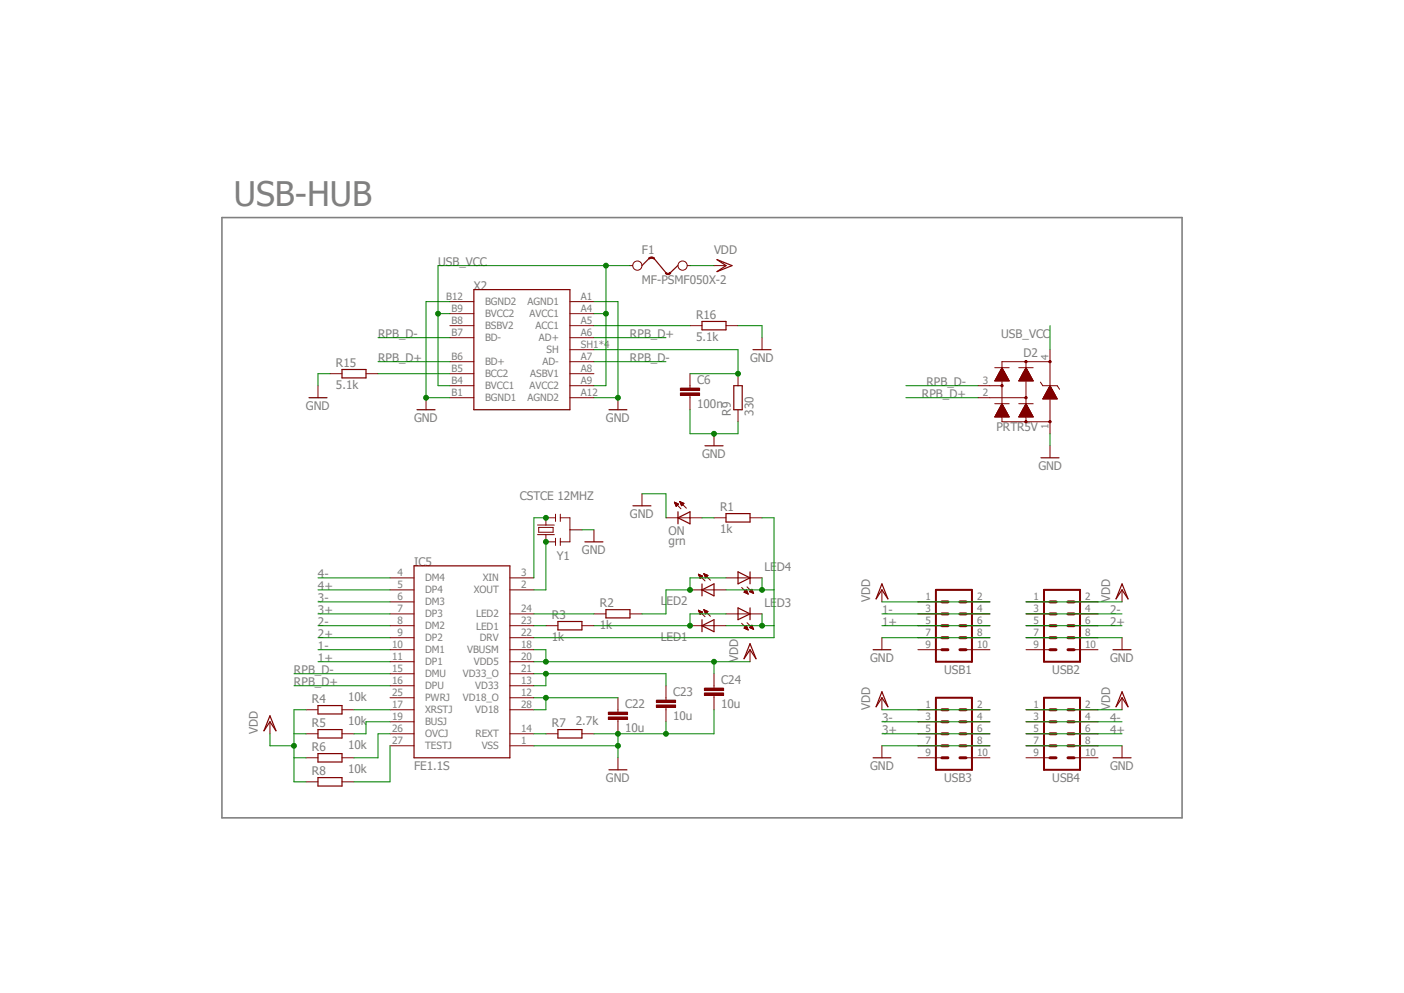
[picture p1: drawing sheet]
<svg xmlns="http://www.w3.org/2000/svg" width="297mm" height="210mm" viewBox="0 0 297 210" stroke-linecap="round" stroke-linejoin="round" font-family="sans-serif">
<path d="M46.9 46h203.2v127h-203.2z" fill="none" stroke="#808080" stroke-width=".34"/>
<path d="M198 124.8h7.6v15.2h-7.6zM220.9 124.8h7.6v15.2h-7.6zM198 147.6h7.6v15.2h-7.6zM220.9 147.6h7.6v15.2h-7.6z" fill="none" stroke="#800000" stroke-width=".42"/>
<g fill="none" stroke="#800000" stroke-width=".64">
<path d="M199.3 132.3h1.2M199.3 129.8h1.2M199.3 127.3h1.2M199.3 137.4h1.2M199.3 134.9h1.2M203.1 132.3h1.2M203.1 129.8h1.2M203.1 127.3h1.2M203.1 137.4h1.2M203.1 134.9h1.2M222.1 132.3h1.3M222.1 129.8h1.3"/>
<path d="M222.1 127.3h1.3M222.1 137.4h1.3M222.1 134.9h1.3M225.9 132.3h1.3M225.9 129.8h1.3M225.9 127.3h1.3M225.9 137.4h1.3M225.9 134.9h1.3M199.3 155.2h1.2M199.3 152.7h1.2M199.3 150.1h1.2M199.3 157.7h1.2"/>
<path d="M203.1 155.2h1.2M203.1 152.7h1.2M203.1 150.1h1.2M203.1 157.7h1.2M222.1 155.2h1.3M222.1 152.7h1.3M222.1 150.1h1.3M222.1 157.7h1.3M225.9 155.2h1.3M225.9 152.7h1.3M225.9 150.1h1.3M225.9 157.7h1.3"/>
<path d="M199.3 160.3h1.2M203.1 160.3h1.2M222.1 160.3h1.3M225.9 160.3h1.3"/>
</g>
<g fill="none" stroke="#800000" stroke-width=".21">
<path d="M82.5 127.3h5.1M82.5 129.8h5.1M82.5 132.3h5.1M82.5 134.9h5.1M82.5 137.4h5.1M82.5 124.8h5.1M82.5 122.2h5.1M82.5 140h5.1M107.9 129.8h5M107.9 132.3h5M107.9 134.9h5M107.9 137.4h5"/>
<path d="M107.9 124.8h5M107.9 122.2h5M107.9 140h5M186.6 134.9v2.5M194.2 127.3h5.1M194.2 129.8h5.1M194.2 132.3h5.1M194.2 134.9h5.1M194.2 137.4h5.1M204.3 127.3h5.1M204.3 129.8h5.1M204.3 132.3h5.1"/>
<path d="M204.3 134.9h5.1M204.3 137.4h5.1M217 127.3h5.1M217 129.8h5.1M217 132.3h5.1M217 134.9h5.1M217 137.4h5.1M227.2 127.3h5.1M227.2 129.8h5.1M227.2 132.3h5.1M227.2 134.9h5.1M227.2 137.4h5.1"/>
<path d="M237.4 134.9v2.5M82.5 150.1h5.1M82.5 152.7h5.1M82.5 155.2h5.1M82.5 157.7h5.1M82.5 147.6h5.1M82.5 145h5.1M82.5 142.5h5.1M107.9 150.1h5M107.9 155.2h5M107.9 157.7h5M107.9 147.6h5"/>
<path d="M107.9 145h5M107.9 142.5h5M115.5 155.2h2.5M123.1 155.2h2.5M130.7 150.1v.5M130.7 152.1v.6M186.6 157.7v2.6M194.2 150.1h5.1M194.2 152.7h5.1M194.2 155.2h5.1M194.2 157.7h5.1M204.3 150.1h5.1"/>
<path d="M204.3 152.7h5.1M204.3 155.2h5.1M204.3 157.7h5.1M217 150.1h5.1M217 152.7h5.1M217 155.2h5.1M217 157.7h5.1M227.2 150.1h5.1M227.2 152.7h5.1M227.2 155.2h5.1M227.2 157.7h5.1M237.4 157.7v2.6"/>
<path d="M130.7 160.3v2.5M194.2 160.3h5.1M204.3 160.3h5.1M217 160.3h5.1M227.2 160.3h5.1"/>
</g>
<path d="M87.6 119.7h20.3v40.6h-20.3zM184.7 137.4h3.8M235.5 137.4h3.8M118 154.3h5.1v1.8h-5.1zM128.8 162.8h3.8M184.7 160.3h3.8M235.5 160.3h3.8" fill="none" stroke="#800000" stroke-width=".25"/>
<path d="M128.7 151.6h4.1v.5h-4.1z" fill-rule="evenodd" fill="#800000"/>
<path d="M128.7 151.6h4.1v.5h-4.1z" fill="none" stroke="#800000" stroke-width=".21"/>
<path d="M128.7 150.6h4.1v.5h-4.1z" fill-rule="evenodd" fill="#800000"/>
<path d="M128.7 150.6h4.1v.5h-4.1zM130.7 147.6v2.5M130.7 152.7v2.5M140.9 147.6v.5M140.9 149.6v.5" fill="none" stroke="#800000" stroke-width=".21"/>
<path d="M138.9 149.1h4v.5h-4z" fill-rule="evenodd" fill="#800000"/>
<path d="M138.9 149.1h4v.5h-4z" fill="none" stroke="#800000" stroke-width=".21"/>
<path d="M138.9 148.1h4v.5h-4z" fill-rule="evenodd" fill="#800000"/>
<path d="M138.9 148.1h4v.5h-4zM140.9 145v2.6M140.9 150.1v2.6M151 145v.5M151 147.1v.5" fill="none" stroke="#800000" stroke-width=".21"/>
<path d="M149 146.6h4.1v.5h-4.1z" fill-rule="evenodd" fill="#800000"/>
<path d="M149 146.6h4.1v.5h-4.1z" fill="none" stroke="#800000" stroke-width=".21"/>
<path d="M149 145.5h4.1v.5h-4.1z" fill-rule="evenodd" fill="#800000"/>
<g fill="none" stroke="#800000" stroke-width=".21">
<path d="M113.7 111h3.6M113.7 113.1h3.6M114 111.5h3v1.1h-3zM115.5 113.1v1.5h2M117.5 109.5h-2v1.5M117.5 108.8v1.5M117.5 113.8v1.6M118.5 109.5h2.1v5.1h-2.1M118.5 108.8v1.5M118.5 113.8v1.6M120.6 112.1h2.5M125.6 112.1v2.5"/>
<path d="M135.8 104.4v2.6M140.9 109.5h7.6M142.7 106.2l1.4 1.4M142.7 106.2l.9 .4M142.7 106.2l.3 .9 .6-.5M142.7 106.3h.3M142.7 106.3h.1M142.7 106.4h.5M142.8 106.5h.6M142.8 106.6h.7M142.9 106.7h.5M142.9 106.8h.4"/>
<path d="M143 106.9h.3M143 107h.2M143 107.1h.1M143.8 106.1l1.4 1.4M143.8 106.1l.9 .4-.5 .5zM143.8 106.1h.1M143.8 106.2h.2M143.9 106.3h.3M143.9 106.3h.5M144 106.4h.7M144 106.6h.5M144 106.5h.6"/>
<path d="M144.1 106.7h.3M144.1 106.8h.3M144.1 106.9h.2M151 109.5h2.6M158.7 109.5h2.5M115.5 132.3h2.5M123.1 132.3h2.5M125.6 129.8h2.6M133.3 129.8h2.5M146 132.3h7.6M146 124.8h7.6M147.7 129.1l1.4 1.3"/>
<path d="M147.7 129.1h.1M147.7 129.1l.9 .4M147.7 129.1l.4 .9 .5-.5M147.7 121.5l1.4 1.4M147.7 121.5h.1M147.7 121.5l.9 .3-.5 .5zM147.8 129.2h.2M147.8 121.5h.2M147.8 129.3h.5M147.8 121.6h.4M147.9 129.4h.6M147.9 121.7h.5"/>
<path d="M147.9 129.5h.7M147.9 121.8h.7M148 129.5h.5M148 122h.5M148 121.9h.5M148 129.6h.4M148 122.1h.4M148 129.7h.3M148 122.2h.3M148.1 129.8h.2M148.1 129.9h.1M148.1 122.3h.1"/>
<path d="M148.9 128.9l1.4 1.4M148.9 128.9l.9 .4-.5 .5zM148.9 121.3l1.4 1.4M148.9 121.3l.9 .4-.5 .5zM148.9 121.4h.1M148.9 129h.2M148.9 121.5h.3M149 129.2h.5M149 129.1h.3M149 121.5h.4M149 129.3h.7M149 121.6h.6"/>
<path d="M149.1 129.4h.6M149.1 121.7h.6M149.1 129.5h.5M149.1 121.8h.5M149.1 129.5h.4M149.1 121.9h.5M149.2 129.6h.2M149.2 122h.3M149.2 129.7h.2M149.2 122.1h.2M149.3 129.8h.1M149.3 122.2h.1"/>
<path d="M153.6 129.8h7.6M153.6 122.2h7.6M156.9 131.8l1.4 1.4M156.9 124.2l1.4 1.4M157.4 132.8l.5-.5 .4 .9zM157.4 132.8h.7M157.4 125.3h.7M157.4 125.2h.7M157.5 132.9h.6M157.5 132.7h.6M157.5 125.1h.5M157.6 132.6h.4"/>
<path d="M157.6 125h.4M157.6 125.3h.6M157.7 133h.5M157.7 132.5h.3M157.7 124.9h.3M157.8 132.5h.1M157.8 124.8h.1M157.9 132.4h.1M157.9 125.4h.3M157.9 133.1h.3M157.9 124.8h.1M157.9 124.8l-.5 .5 .9 .3"/>
<path d="M157.9 124.8l.4 .8M158 131.7l1.4 1.4M158 124.1l1.4 1.4M158.1 125.6h.1M158.1 133.2h.1M158.5 132.7h.8M158.5 132.7l.9 .4M158.5 132.7l.5-.5 .4 .9M158.5 125.1h.8M158.6 132.6h.6M158.6 125h.6M158.7 125.2h.6"/>
<path d="M158.7 137.4v2.6M158.7 132.5h.5M158.7 132.8h.6M158.7 124.9h.5M158.8 132.5h.3M158.8 124.8h.3M158.9 132.4h.2M158.9 125.3h.4M158.9 124.8h.2M159 132.9h.3M159 132.3h.1M159 124.7h.1"/>
<path d="M159 124.6l-.5 .5 .9 .4M159 124.6l.4 .9M159.1 125.3h.2M159.1 133h.3M159.3 125.4h.1M159.3 133.1h.1M57.1 152.7v2.5M64.7 150.1h2.6M64.7 155.2h2.6M72.3 150.1h2.6M72.3 155.2h2.6M149 145.5h4.1v.5h-4.1z"/>
<path d="M151 142.5v2.5M151 147.6v2.5M64.7 160.3h2.6M64.7 165.4h2.6M72.3 160.3h2.6M72.3 165.4h2.6"/>
</g>
<g fill="none" stroke="#800000" stroke-width=".25">
<path d="M137.3 54.7l-1.5 1.5M138.3 54.7l2.6 3M143.4 56.2l-1.6 1.5M123.7 114.6h3.9M133.9 107h3.8M143.4 109.5l2.6-1.3v2.6zM143.4 108.2v2.6M153.6 108.6h5.1v1.8h-5.1zM118 131.4h5.1v1.8h-5.1zM128.2 128.9h5.1v1.8h-5.1zM148.5 132.3l2.5-1.2v2.5zM148.5 123.5v2.5"/>
<path d="M148.5 131.1v2.5M148.5 124.8l2.5-1.3v2.5zM156.1 128.6l2.6 1.2-2.6 1.3zM156.1 120.9l2.6 1.3-2.6 1.3zM158.7 120.9v2.6M158.7 128.6v2.5M158.7 136.1l1.2 3.2-1.2-1.9-1.3 1.9zM57.1 151.4l1.3 3.2-1.3-1.9-1.3 1.9zM67.3 149.2h5v1.8h-5zM67.3 154.3h5v1.8h-5zM67.3 159.4h5v1.8h-5zM67.3 164.5h5v1.7h-5z"/>
</g>
<path d="M137.2 54.6l.6-.2v.2l-.4 .2z" fill-rule="evenodd" fill="#800000"/>
<path d="M137.2 54.6l.6-.2v.2l-.4 .2z" fill="none" stroke="#800000" stroke-width=".21"/>
<path d="M137.8 54.4l.7 .2-.2 .2-.5-.2z" fill-rule="evenodd" fill="#800000"/>
<path d="M137.8 54.4l.7 .2-.2 .2-.5-.2z" fill="none" stroke="#800000" stroke-width=".21"/>
<path d="M141.4 57.8l.2-.2 .3 .1-.4 .4h-.1z" fill-rule="evenodd" fill="#800000"/>
<path d="M141.4 57.8l.2-.2 .3 .1-.4 .4h-.1z" fill="none" stroke="#800000" stroke-width=".21"/>
<path d="M140.8 57.7h.2l.4 .1v.3l-.4-.1z" fill-rule="evenodd" fill="#800000"/>
<g fill="none" stroke="#800000" stroke-width=".21">
<path d="M133.3 56.2h.5M140.8 57.7h.2l.4 .1v.3l-.4-.1zM145.4 56.2h.6M146 81.6v.5M146 83.6v.5"/>
<circle cx="134.8" cy="56.2" r=".98"/>
<circle cx="144.4" cy="56.2" r=".98"/>
</g>
<path d="M143.9 83.1h4.1v.5h-4.1z" fill-rule="evenodd" fill="#800000"/>
<path d="M143.9 83.1h4.1v.5h-4.1z" fill="none" stroke="#800000" stroke-width=".21"/>
<path d="M143.9 82.1h4.1v.5h-4.1z" fill-rule="evenodd" fill="#800000"/>
<g fill="none" stroke="#800000" stroke-width=".21">
<path d="M69.8 79h2.5M77.4 79h2.6M95.2 71.4h5M95.2 68.9h5M95.2 66.3h5M95.2 63.8h5M95.2 76.5h5M95.2 79h5M120.6 71.4h5M120.6 68.9h5M120.6 66.3h5M120.6 63.8h5"/>
<path d="M120.6 76.5h5M120.6 79h5M120.6 74h5M146 79v2.6M146 68.9h2.5M153.6 68.9h2.5M156.1 79v2.6M161.2 71.4v2.6M67.3 81.6v2.5M90.1 84.1v2.6M95.2 81.6h5M95.2 84.1h5"/>
<path d="M120.6 81.6h5M120.6 84.1h5M130.7 84.1v2.6M143.9 82.1h4.1v.5h-4.1zM146 84.1v2.6M151 91.7v2.6M156.1 86.7v2.5"/>
</g>
<path d="M72.3 78.1h5.1v1.8h-5.1zM100.2 61.3h20.4v25.4h-20.4zM148.5 68h5.1v1.8h-5.1zM159.3 74h3.8M65.4 84.1h3.8M88.2 86.7h3.8M128.8 86.7h3.8M149.1 94.3h3.9M155.2 81.6h1.8v5.1h-1.8z" fill="none" stroke="#800000" stroke-width=".25"/>
<path d="M216.9 84h.3v.2h-.3v-.1h.2h-.2z" fill-rule="evenodd" fill="#800000"/>
<path d="M216.9 84h.3v.2h-.3v-.1h.2h-.2z" fill="none" stroke="#800000" stroke-width=".21"/>
<path d="M211.8 81.4h.3v.3h-.3v-.1l.2-.1-.2 .1z" fill-rule="evenodd" fill="#800000"/>
<path d="M211.8 81.4h.3v.3h-.3v-.1l.2-.1-.2 .1z" fill="none" stroke="#800000" stroke-width=".21"/>
<path d="M216.9 89.1h.3v.2h-.3v-.1h.2h-.2z" fill-rule="evenodd" fill="#800000"/>
<path d="M216.9 89.1h.3v.2h-.3v-.1h.2h-.2z" fill="none" stroke="#800000" stroke-width=".21"/>
<path d="M216.9 76.4h.3v.2h-.3v-.1h.2h-.2z" fill-rule="evenodd" fill="#800000"/>
<path d="M216.9 76.4h.3v.2h-.3v-.1h.2h-.2z" fill="none" stroke="#800000" stroke-width=".21"/>
<path d="M216.9 89h.3v.4h-.3l-.1-.2 .2-.1 .2 .1-.2 .1-.2-.1z" fill-rule="evenodd" fill="#800000"/>
<path d="M216.9 89h.3v.4h-.3l-.1-.2 .2-.1 .2 .1-.2 .1-.2-.1z" fill="none" stroke="#800000" stroke-width=".21"/>
<path d="M211.8 81.4h.3v.3h-.3l.1-.2 .2 .1-.2 .1z" fill-rule="evenodd" fill="#800000"/>
<path d="M211.8 81.4h.3v.3h-.3l.1-.2 .2 .1-.2 .1z" fill="none" stroke="#800000" stroke-width=".21"/>
<path d="M216.9 83.9h.3v.4h-.3l-.1-.2 .2-.1 .2 .1-.2 .1-.2-.1z" fill-rule="evenodd" fill="#800000"/>
<path d="M216.9 83.9h.3v.4h-.3l-.1-.2 .2-.1 .2 .1-.2 .1-.2-.1z" fill="none" stroke="#800000" stroke-width=".21"/>
<path d="M216.9 76.3h.3v.4h-.3l-.1-.2 .2-.1 .2 .1-.2 .1-.2-.1z" fill-rule="evenodd" fill="#800000"/>
<path d="M216.9 76.3h.3v.4h-.3l-.1-.2 .2-.1 .2 .1-.2 .1-.2-.1z" fill="none" stroke="#800000" stroke-width=".21"/>
<path d="M222 89h.3v.4h-.3l-.1-.2 .2-.1 .1 .1-.1 .1-.2-.1z" fill-rule="evenodd" fill="#800000"/>
<path d="M222 89h.3v.4h-.3l-.1-.2 .2-.1 .1 .1-.1 .1-.2-.1z" fill="none" stroke="#800000" stroke-width=".21"/>
<path d="M222 76.3h.3v.4h-.3l-.1-.2 .2-.1 .1 .1-.1 .1-.2-.1z" fill-rule="evenodd" fill="#800000"/>
<path d="M222 76.3h.3v.4h-.3l-.1-.2 .2-.1 .1 .1-.1 .1-.2-.1z" fill="none" stroke="#800000" stroke-width=".21"/>
<path d="M222 76.4h.3v.2h-.3v-.1h.2h-.2z" fill-rule="evenodd" fill="#800000"/>
<path d="M222 76.4h.3v.2h-.3v-.1h.2h-.2z" fill="none" stroke="#800000" stroke-width=".21"/>
<path d="M222 89.1h.3v.2h-.3v-.1h.2h-.2z" fill-rule="evenodd" fill="#800000"/>
<g fill="none" stroke="#800000" stroke-width=".21">
<path d="M151 56.2h2.6M210.4 77.8h3.1M210.8 80h2.4M210.8 79.9h2.3M210.8 79.8h2.3M210.9 79.8h2.2M210.9 79.7h2.2M210.9 79.7h2.1M211 79.6h2M211 79.5h1.9M211.1 79.3h1.8M211.2 79.3h1.6"/>
<path d="M211.2 79.2h1.6M211.2 79.2h1.5M211.2 79.1h1.5M211.3 79h1.4M211.3 79h1.3M211.4 78.9h1.2M211.4 78.8h1.2M211.5 78.7h1M211.5 78.6h.9M211.5 78.5h.9M211.6 78.4h.7M211.7 78.3h.6"/>
<path d="M211.8 78.2h.4M211.8 78.1h.4M211.8 78.1h.3M211.8 78h.3M211.9 78h.2M211.9 77.9h.1M212 77.8l1.5 2.8h-3.1zM215.5 77.8h3.1M215.9 80h2.4M215.9 79.9h2.3M215.9 79.8h2.3M215.9 79.8h2.2"/>
<path d="M216 79.7h2.1M216.1 79.6h2M216.1 79.5h1.9M216.2 79.3h1.7M216.2 79.2h1.6M216.3 79.2h1.5M216.3 79.1h1.5M216.4 79h1.3M216.4 78.9h1.3M216.5 78.8h1.1M216.5 78.7h1.1M216.6 78.7h1"/>
<path d="M216.6 78.6h.9M216.6 78.5h.9M216.7 78.4h.7M216.8 78.3h.5M216.8 78.2h.5M216.8 78.1h.5M216.9 78.1h.3M216.9 78h.3M217 78h.2M217 77.9h.1M217 76.5v12.7M217 77.8l1.6 2.8h-3.1z"/>
<path d="M222.1 74v17.7M222.1 76.5h-10.1v12.7h10.1M206.9 81.6h5.1M206.9 84.1h10.1M210.4 85.4h3.1M210.5 80.5h2.9M210.5 88.1h2.9M210.5 80.4h2.9M210.6 80.3h2.8M210.6 88h2.8M210.6 80.2h2.7M210.6 87.8h2.7"/>
<path d="M210.7 80.2h2.6M210.7 87.8h2.6M210.7 80.1h2.5M210.7 87.7h2.5M210.8 87.6h2.4M210.8 87.5h2.3M210.9 87.4h2.2M210.9 87.3h2.2M211 87.2h2M211 87.2h1.9M211 87.1h1.9M211.1 87h1.8"/>
<path d="M211.2 86.9h1.6M211.2 86.8h1.6M211.2 86.8h1.5M211.2 86.7h1.5M211.3 86.6h1.3M211.4 86.5h1.2M211.4 86.4h1.2M211.4 86.4h1.1M211.5 86.3h1M211.5 86.2h.9M211.5 86.1h.9M211.6 86.1h.7"/>
<path d="M211.7 85.9h.6M211.8 85.8h.4M211.8 85.7h.3M211.8 85.6h.3M211.9 85.6h.2M211.9 85.5h.1M212 85.4l1.5 2.8h-3.1zM215.5 85.4h3.1M215.6 80.5h2.9M215.6 88.1h2.9M215.6 80.4h2.9M215.6 80.3h2.9"/>
<path d="M215.6 88h2.9M215.7 80.3h2.7M215.7 80.2h2.7M215.7 87.8h2.7M215.8 80.1h2.5M215.8 87.7h2.5M215.9 87.6h2.4M215.9 87.5h2.3M215.9 87.4h2.2M216 87.3h2.1M216 87.2h2.1M216.1 87.2h1.9"/>
<path d="M216.1 87.1h1.9M216.2 87h1.7M216.2 86.9h1.7M216.2 86.8h1.6M216.3 86.8h1.5M216.3 86.7h1.5M216.4 86.6h1.3M216.4 86.5h1.3M216.5 86.4h1.1M216.5 86.3h1.1M216.6 86.3h1M216.6 86.2h.9"/>
<path d="M216.6 86.1h.9M216.7 86.1h.7M216.7 85.9h.6M216.8 85.9h.5M216.8 85.8h.5M216.9 85.7h.3M216.9 85.6h.3M217 85.6h.2M217 85.5h.1M217 85.4l1.6 2.8h-3.1zM220.1 80.8l.5 .8h3l.6 .7M220.6 84.3h3"/>
<path d="M220.7 84.2h2.9M220.7 84.1l2.9 .1M220.8 84h2.7M220.8 84h2.6M220.9 83.9h2.5M220.9 83.8h2.5M220.9 83.7h2.4M221 83.7h2.3M221 83.6h2.2M221.1 83.5h2.1M221.1 83.4h2M221.2 83.3h1.9"/>
<path d="M221.3 83.1h1.7M221.3 83h1.6M221.4 83h1.5M221.4 82.9h1.4M221.4 82.8h1.4M221.5 82.8h1.3M221.5 82.7h1.3M221.5 82.6h1.2M221.6 82.5h1M221.7 82.5h.9M221.7 82.4h.9M221.7 82.3h.8"/>
<path d="M221.8 82.2h.7M221.8 82.1h.6M221.9 82.1h.5M221.9 82h.5M222 81.9h.3M222 81.8h.2M222 89.1h.3v.2h-.3v-.1h.2h-.2zM222 81.7h.2M222.1 81.7h.1M222.1 81.6h.1M222.1 94.3v2.5M222.1 81.6l1.5 2.8h-3z"/>
<path d="M186.6 124.8v2.5M237.4 124.8v2.5M186.6 147.6v2.5M237.4 147.6v2.5"/>
</g>
<path d="M151.7 54.9l3.2 1.3-3.2 1.2 1.9-1.2zM220.2 96.8h3.8M186.6 123.5l1.2 3.2-1.2-1.9-1.3 1.9zM237.4 123.5l1.2 3.2-1.2-1.9-1.3 1.9zM186.6 146.3l1.2 3.2-1.2-1.9-1.3 1.9zM237.4 146.3l1.2 3.2-1.2-1.9-1.3 1.9z" fill="none" stroke="#800000" stroke-width=".25"/>
<path d="M186.6 134.9h22.8M217 134.9h20.4M112.9 157.7h17.8M125.6 155.2h5.1v5.1M186.6 157.7h22.8M217 157.7h20.4" fill="none" stroke="#008000" stroke-width=".21"/>
<circle cx="130.7" cy="157.7" r=".51" fill="#008000"/>
<circle cx="130.7" cy="157.7" r=".51" fill="none" stroke="#008000" stroke-width=".21"/>
<circle cx="130.7" cy="155.2" r=".51" fill="#008000"/>
<g fill="none" stroke="#008000" stroke-width=".21">
<path d="M140.9 152.7v2.5M151 150.1v5.1h-20.3"/>
<circle cx="130.7" cy="155.2" r=".51"/>
</g>
<circle cx="140.9" cy="155.2" r=".51" fill="#008000"/>
<g fill="none" stroke="#008000" stroke-width=".21">
<path d="M146 86.7v5h10.1v-2.5M123.1 112.1h2.5M135.8 104.4h5.1v5.1"/>
<circle cx="140.9" cy="155.2" r=".51"/>
</g>
<circle cx="151" cy="91.7" r=".51" fill="#008000"/>
<g fill="none" stroke="#008000" stroke-width=".21">
<path d="M69.8 79h-2.5v2.6M95.2 63.8h-5.1v20.3h5.1M156.1 68.9h5.1v2.5"/>
<circle cx="151" cy="91.7" r=".51"/>
</g>
<circle cx="90.1" cy="84.1" r=".51" fill="#008000"/>
<g fill="none" stroke="#008000" stroke-width=".21">
<path d="M125.6 63.8h5.1v20.3h-5.1"/>
<circle cx="90.1" cy="84.1" r=".51"/>
</g>
<circle cx="130.7" cy="84.1" r=".51" fill="#008000"/>
<g fill="none" stroke="#008000" stroke-width=".21">
<path d="M222.1 91.7v2.6M67.3 122.2h15.2M67.3 124.8h15.2M67.3 127.3h15.2M67.3 129.8h15.2M67.3 132.3h15.2M67.3 134.9h15.2M67.3 137.4h15.2M67.3 140h15.2M186.6 129.8h22.8M186.6 132.3h22.8M217 129.8h20.4"/>
<path d="M217 132.3h20.4M82.5 152.7h-5.1v2.5h-2.5M82.5 155.2h-2.5v5.1h-5.1M82.5 157.7v7.7h-7.6M112.9 155.2h2.6M112.9 142.5h28v2.5M115.5 142.5v2.5h-2.6M186.6 152.7h22.8M186.6 155.2h22.8M217 152.7h20.4M217 155.2h20.4"/>
<circle cx="130.7" cy="84.1" r=".51"/>
</g>
<circle cx="115.5" cy="142.5" r=".51" fill="#008000"/>
<g fill="none" stroke="#008000" stroke-width=".21">
<path d="M112.9 147.6h17.8M115.5 147.6v2.5h-2.6"/>
<circle cx="115.5" cy="142.5" r=".51"/>
</g>
<circle cx="115.5" cy="147.6" r=".51" fill="#008000"/>
<g fill="none" stroke="#008000" stroke-width=".21">
<path d="M153.6 129.8h-7.6v2.5h-20.4"/>
<circle cx="115.5" cy="147.6" r=".51"/>
</g>
<circle cx="146" cy="132.3" r=".51" fill="#008000"/>
<g fill="none" stroke="#008000" stroke-width=".21">
<path d="M161.2 109.5h2.5v25.4h-50.8M153.6 132.3h10.1M161.2 122.2v2.6h-7.6M161.2 129.8v2.5"/>
<circle cx="146" cy="132.3" r=".51"/>
</g>
<circle cx="161.2" cy="132.3" r=".51" fill="#008000"/>
<g fill="none" stroke="#008000" stroke-width=".21">
<path d="M161.2 124.8h2.5"/>
<circle cx="161.2" cy="132.3" r=".51"/>
</g>
<circle cx="161.2" cy="124.8" r=".51" fill="#008000"/>
<g fill="none" stroke="#008000" stroke-width=".21">
<path d="M115.5 109.5h-2.6v12.7M148.5 109.5h2.5"/>
<circle cx="161.2" cy="124.8" r=".51"/>
</g>
<circle cx="115.5" cy="109.5" r=".51" fill="#008000"/>
<g fill="none" stroke="#008000" stroke-width=".21">
<path d="M112.9 140h45.8M112.9 137.4h2.6v2.6M151 140v2.5"/>
<circle cx="115.5" cy="109.5" r=".51"/>
</g>
<circle cx="115.5" cy="140" r=".51" fill="#008000"/>
<circle cx="115.5" cy="140" r=".51" fill="none" stroke="#008000" stroke-width=".21"/>
<circle cx="151" cy="140" r=".51" fill="#008000"/>
<g fill="none" stroke="#008000" stroke-width=".21">
<path d="M62.2 160.3v5.1"/>
<circle cx="151" cy="140" r=".51"/>
</g>
<circle cx="62.2" cy="157.7" r=".51" fill="#008000"/>
<g fill="none" stroke="#008000" stroke-width=".21">
<path d="M146 56.2h5M80 71.4h15.2M80 76.5h15.2M125.6 71.4h15.3M125.6 76.5h15.3M191.6 81.6h15.3M191.6 84.1h15.3M115.5 114.6v10.2h-2.6M186.6 127.3h22.8M217 127.3h20.4M57.1 155.2v2.5h5.1M62.2 155.2h2.5"/>
<path d="M62.2 142.5h20.3M62.2 145h20.3M64.7 150.1h-2.5v10.2h2.5M74.9 150.1h7.6M186.6 150.1h22.8M217 150.1h20.4M62.2 165.4h2.5"/>
<circle cx="62.2" cy="157.7" r=".51"/>
</g>
<circle cx="115.5" cy="114.6" r=".51" fill="#008000"/>
<g fill="none" stroke="#008000" stroke-width=".21">
<path d="M112.9 132.3h2.6M153.6 122.2h-7.6v2.6h-5.1v5h-5.1"/>
<circle cx="115.5" cy="114.6" r=".51"/>
</g>
<circle cx="146" cy="124.8" r=".51" fill="#008000"/>
<g fill="none" stroke="#008000" stroke-width=".21">
<path d="M128.2 56.2v25.4h-2.6M125.6 66.3h2.6M112.9 129.8h12.7"/>
<circle cx="146" cy="124.8" r=".51"/>
</g>
<circle cx="128.2" cy="66.3" r=".51" fill="#008000"/>
<g fill="none" stroke="#008000" stroke-width=".21">
<path d="M92.7 56.2v25.4h2.5M92.7 66.3h2.5"/>
<circle cx="128.2" cy="66.3" r=".51"/>
</g>
<circle cx="92.7" cy="66.3" r=".51" fill="#008000"/>
<g fill="none" stroke="#008000" stroke-width=".21">
<path d="M92.7 56.2h40.6"/>
<circle cx="92.7" cy="66.3" r=".51"/>
</g>
<circle cx="128.2" cy="56.2" r=".51" fill="#008000"/>
<g fill="none" stroke="#008000" stroke-width=".21">
<path d="M146 79h10.1M222.1 68.9v5.1"/>
<circle cx="128.2" cy="56.2" r=".51"/>
</g>
<circle cx="156.1" cy="79" r=".51" fill="#008000"/>
<g fill="none" stroke="#008000" stroke-width=".21">
<path d="M80 79h15.2M125.6 74h30.5v5M125.6 68.9h20.4"/>
<circle cx="156.1" cy="79" r=".51"/>
</g>
<text font-size="7.2" fill="#808080" x="49.5" y="43.5">USB-HUB</text>
<g font-size="2.5" fill="#808080">
<text x="135.8" y="53.6">F1</text>
<text x="151" y="53.6">VDD</text>
<text x="92.7" y="56.2">USB_VCC</text>
<text x="135.8" y="60">MF-PSMF050X-2</text>
<text x="100.2" y="61.3">X2</text>
<text x="80" y="71.4">RPB_D-</text>
<text x="133.3" y="71.4">RPB_D+</text>
<text x="147.2" y="67.4">R16</text>
<text x="211.8" y="71.4">USB_VCC</text>
<text x="71.1" y="77.6">R15</text>
<text x="80" y="76.5">RPB_D+</text>
<text x="133.3" y="76.5">RPB_D-</text>
<text x="147.2" y="72.2">5.1k</text>
<text x="158.7" y="76.5">GND</text>
<text x="216.5" y="75.5">D2</text>
<text x="71.1" y="82.3">5.1k</text>
<text x="147.5" y="81.2">C6</text>
<text x="196" y="81.6">RPB_D-</text>
<text x="64.7" y="86.7">GND</text>
<text x="87.6" y="89.2">GND</text>
<text x="128.2" y="89.2">GND</text>
<text x="147.5" y="86.3">100n</text>
<text x="154.6" y="87.9" transform="rotate(-90 154.6 87.9)">R9</text>
<text x="159.4" y="87.9" transform="rotate(-90 159.4 87.9)">330</text>
<text x="195" y="84.1">RPB_D+</text>
<text x="210.8" y="91.2">PRTR5V</text>
<text x="148.5" y="96.8">GND</text>
<text x="219.7" y="99.4">GND</text>
<text x="110" y="105.7">CSTCE 12MHZ</text>
<text x="152.3" y="108">R1</text>
<text x="133.3" y="109.5">GND</text>
<text x="141.4" y="113.1">ON</text>
<text x="152.3" y="112.8">1k</text>
<text x="87.6" y="119.7">IC5</text>
<text x="117.8" y="118.4">Y1</text>
<text x="123.1" y="117.1">GND</text>
<text x="141.4" y="115.2">grn</text>
<text x="67.3" y="122.2">4-</text>
<text x="67.3" y="124.8">4+</text>
<text x="161.7" y="120.7">LED4</text>
<text x="67.3" y="127.3">3-</text>
<text x="67.3" y="129.8">3+</text>
<text x="116.8" y="130.9">R3</text>
<text x="126.9" y="128.3">R2</text>
<text x="139.8" y="128.1">LED2</text>
<text x="161.7" y="128.3">LED3</text>
<text x="184.1" y="127.3" transform="rotate(-90 184.1 127.3)">VDD</text>
<text x="186.6" y="129.8">1-</text>
<text x="234.8" y="127.3" transform="rotate(-90 234.8 127.3)">VDD</text>
<text x="234.8" y="129.8">2-</text>
<text x="67.3" y="132.4">2-</text>
<text x="67.3" y="134.9">2+</text>
<text x="67.3" y="137.4">1-</text>
<text x="116.8" y="135.6">1k</text>
<text x="126.9" y="133.1">1k</text>
<text x="139.8" y="135.6">LED1</text>
<text x="186.6" y="132.4">1+</text>
<text x="234.8" y="132.4">2+</text>
<text x="62.2" y="142.5">RPB_D-</text>
<text x="67.3" y="140">1+</text>
<text x="156.1" y="140" transform="rotate(-90 156.1 140)">VDD</text>
<text x="184.1" y="140">GND</text>
<text x="199.7" y="142.5">USB1</text>
<text x="222.6" y="142.5">USB2</text>
<text x="234.8" y="140">GND</text>
<text x="62.2" y="145">RPB_D+</text>
<text x="66" y="148.6">R4</text>
<text x="73.6" y="148.3">10k</text>
<text x="132.3" y="149.7">C22</text>
<text x="142.4" y="147.2">C23</text>
<text x="152.6" y="149.7">10u</text>
<text x="152.6" y="144.7">C24</text>
<text x="54.6" y="155.2" transform="rotate(-90 54.6 155.2)">VDD</text>
<text x="66" y="153.7">R5</text>
<text x="73.6" y="153.4">10k</text>
<text x="116.8" y="153.7">R7</text>
<text x="121.8" y="153.4">2.7k</text>
<text x="132.3" y="154.8">10u</text>
<text x="142.4" y="152.3">10u</text>
<text x="184.1" y="150.1" transform="rotate(-90 184.1 150.1)">VDD</text>
<text x="186.6" y="152.7">3-</text>
<text x="186.6" y="155.2">3+</text>
<text x="234.8" y="150.1" transform="rotate(-90 234.8 150.1)">VDD</text>
<text x="234.8" y="152.7">4-</text>
<text x="234.8" y="155.2">4+</text>
<text x="66" y="158.8">R6</text>
<text x="73.6" y="158.5">10k</text>
<text x="66" y="163.9">R8</text>
<text x="73.6" y="163.6">10k</text>
<text x="87.6" y="162.8">FE1.1S</text>
<text x="128.2" y="165.4">GND</text>
<text x="184.1" y="162.8">GND</text>
<text x="199.7" y="165.4">USB3</text>
<text x="222.6" y="165.4">USB4</text>
<text x="234.8" y="162.8">GND</text>
</g>
<g font-size="2.1" fill="#808080">
<text x="94.4" y="63.5">B12</text>
<text x="95.5" y="66">B9</text>
<text x="102.6" y="64.6">BGND2</text>
<text x="111.6" y="64.6">AGND1</text>
<text x="122.9" y="66">A4</text>
<text x="122.9" y="63.5">A1</text>
<text x="95.5" y="71.1">B7</text>
<text x="95.5" y="68.5">B8</text>
<text x="102.6" y="69.6">BSBV2</text>
<text x="102.6" y="67.1">BVCC2</text>
<text x="112" y="67.1">AVCC1</text>
<text x="113.3" y="69.6">ACC1</text>
<text x="122.9" y="71.1">A6</text>
<text x="122.9" y="68.5">A5</text>
<text x="95.5" y="76.2">B6</text>
<text x="102.6" y="72.2">BD-</text>
<text x="102.6" y="77.3">BD+</text>
<text x="114" y="72.2">AD+</text>
<text x="114.8" y="77.3">AD-</text>
<text x="115.6" y="74.7">SH</text>
<text x="122.9" y="76.2">A7</text>
<text x="122.9" y="73.6">SH1*4</text>
<text x="221.8" y="76.2" transform="rotate(-90 221.8 76.2)">4</text>
<text x="95.5" y="78.7">B5</text>
<text x="95.5" y="81.2">B4</text>
<text x="95.5" y="83.8">B1</text>
<text x="102.6" y="79.8">BCC2</text>
<text x="102.6" y="82.3">BVCC1</text>
<text x="112" y="82.3">AVCC2</text>
<text x="112.1" y="79.8">ASBV1</text>
<text x="122.9" y="83.8">A12</text>
<text x="122.9" y="81.2">A9</text>
<text x="122.9" y="78.7">A8</text>
<text x="207.9" y="83.8">2</text>
<text x="207.9" y="81.2">3</text>
<text x="102.6" y="84.9">BGND1</text>
<text x="111.6" y="84.9">AGND2</text>
<text x="221.8" y="90.7" transform="rotate(-90 221.8 90.7)">1</text>
<text x="84.1" y="121.8">4</text>
<text x="84.1" y="124.4">5</text>
<text x="89.9" y="123">DM4</text>
<text x="89.9" y="125.5">DP4</text>
<text x="100.2" y="125.5">XOUT</text>
<text x="102.1" y="123">XIN</text>
<text x="110.2" y="124.4">2</text>
<text x="110.2" y="121.8">3</text>
<text x="84.1" y="126.9">6</text>
<text x="84.1" y="129.5">7</text>
<text x="84.1" y="132">8</text>
<text x="89.9" y="128.1">DM3</text>
<text x="89.9" y="130.6">DP3</text>
<text x="100.7" y="130.6">LED2</text>
<text x="110.2" y="132">23</text>
<text x="110.2" y="129.5">24</text>
<text x="195.8" y="126.9">1</text>
<text x="195.8" y="129.5">3</text>
<text x="195.8" y="132">5</text>
<text x="206.7" y="126.9">2</text>
<text x="206.7" y="129.5">4</text>
<text x="206.7" y="132">6</text>
<text x="218.7" y="126.9">1</text>
<text x="218.7" y="129.5">3</text>
<text x="218.7" y="132">5</text>
<text x="229.5" y="126.9">2</text>
<text x="229.5" y="129.5">4</text>
<text x="229.5" y="132">6</text>
<text x="82.9" y="137.1">10</text>
<text x="84.1" y="134.5">9</text>
<text x="89.9" y="133.1">DM2</text>
<text x="89.9" y="135.6">DP2</text>
<text x="100.7" y="133.1">LED1</text>
<text x="101.5" y="135.6">DRV</text>
<text x="110.2" y="137.1">18</text>
<text x="110.2" y="134.5">22</text>
<text x="195.8" y="134.5">7</text>
<text x="195.8" y="137.1">9</text>
<text x="206.7" y="134.5">8</text>
<text x="206.7" y="137.1">10</text>
<text x="218.7" y="134.5">7</text>
<text x="218.7" y="137.1">9</text>
<text x="229.5" y="134.5">8</text>
<text x="229.5" y="137.1">10</text>
<text x="82.9" y="139.6">11</text>
<text x="82.9" y="142.2">15</text>
<text x="89.9" y="138.2">DM1</text>
<text x="89.9" y="140.7">DP1</text>
<text x="89.9" y="143.3">DMU</text>
<text x="97.9" y="143.3">VD33_O</text>
<text x="98.8" y="138.2">VBUSM</text>
<text x="100.2" y="140.7">VDD5</text>
<text x="110.2" y="139.6">20</text>
<text x="110.2" y="142.2">21</text>
<text x="82.9" y="144.7">16</text>
<text x="82.9" y="149.8">17</text>
<text x="82.9" y="147.2">25</text>
<text x="89.9" y="145.8">DPU</text>
<text x="89.9" y="148.3">PWRJ</text>
<text x="97.9" y="148.3">VD18_O</text>
<text x="100.5" y="145.8">VD33</text>
<text x="110.2" y="147.2">12</text>
<text x="110.2" y="144.7">13</text>
<text x="110.2" y="149.8">28</text>
<text x="195.8" y="149.8">1</text>
<text x="206.7" y="149.8">2</text>
<text x="218.7" y="149.8">1</text>
<text x="229.5" y="149.8">2</text>
<text x="82.9" y="152.3">19</text>
<text x="82.9" y="154.9">26</text>
<text x="89.9" y="150.9">XRSTJ</text>
<text x="89.9" y="153.4">BUSJ</text>
<text x="89.9" y="156">OVCJ</text>
<text x="100.5" y="150.9">VD18</text>
<text x="100.6" y="156">REXT</text>
<text x="110.2" y="154.9">14</text>
<text x="195.8" y="152.3">3</text>
<text x="195.8" y="154.9">5</text>
<text x="206.7" y="152.3">4</text>
<text x="206.7" y="154.9">6</text>
<text x="218.7" y="152.3">3</text>
<text x="218.7" y="154.9">5</text>
<text x="229.5" y="152.3">4</text>
<text x="229.5" y="154.9">6</text>
<text x="82.9" y="157.4">27</text>
<text x="89.9" y="158.5">TESTJ</text>
<text x="101.9" y="158.5">VSS</text>
<text x="110.2" y="157.4">1</text>
<text x="195.8" y="157.4">7</text>
<text x="195.8" y="159.9">9</text>
<text x="206.7" y="157.4">8</text>
<text x="206.7" y="159.9">10</text>
<text x="218.7" y="157.4">7</text>
<text x="218.7" y="159.9">9</text>
<text x="229.5" y="157.4">8</text>
<text x="229.5" y="159.9">10</text>
</g>
</svg>
